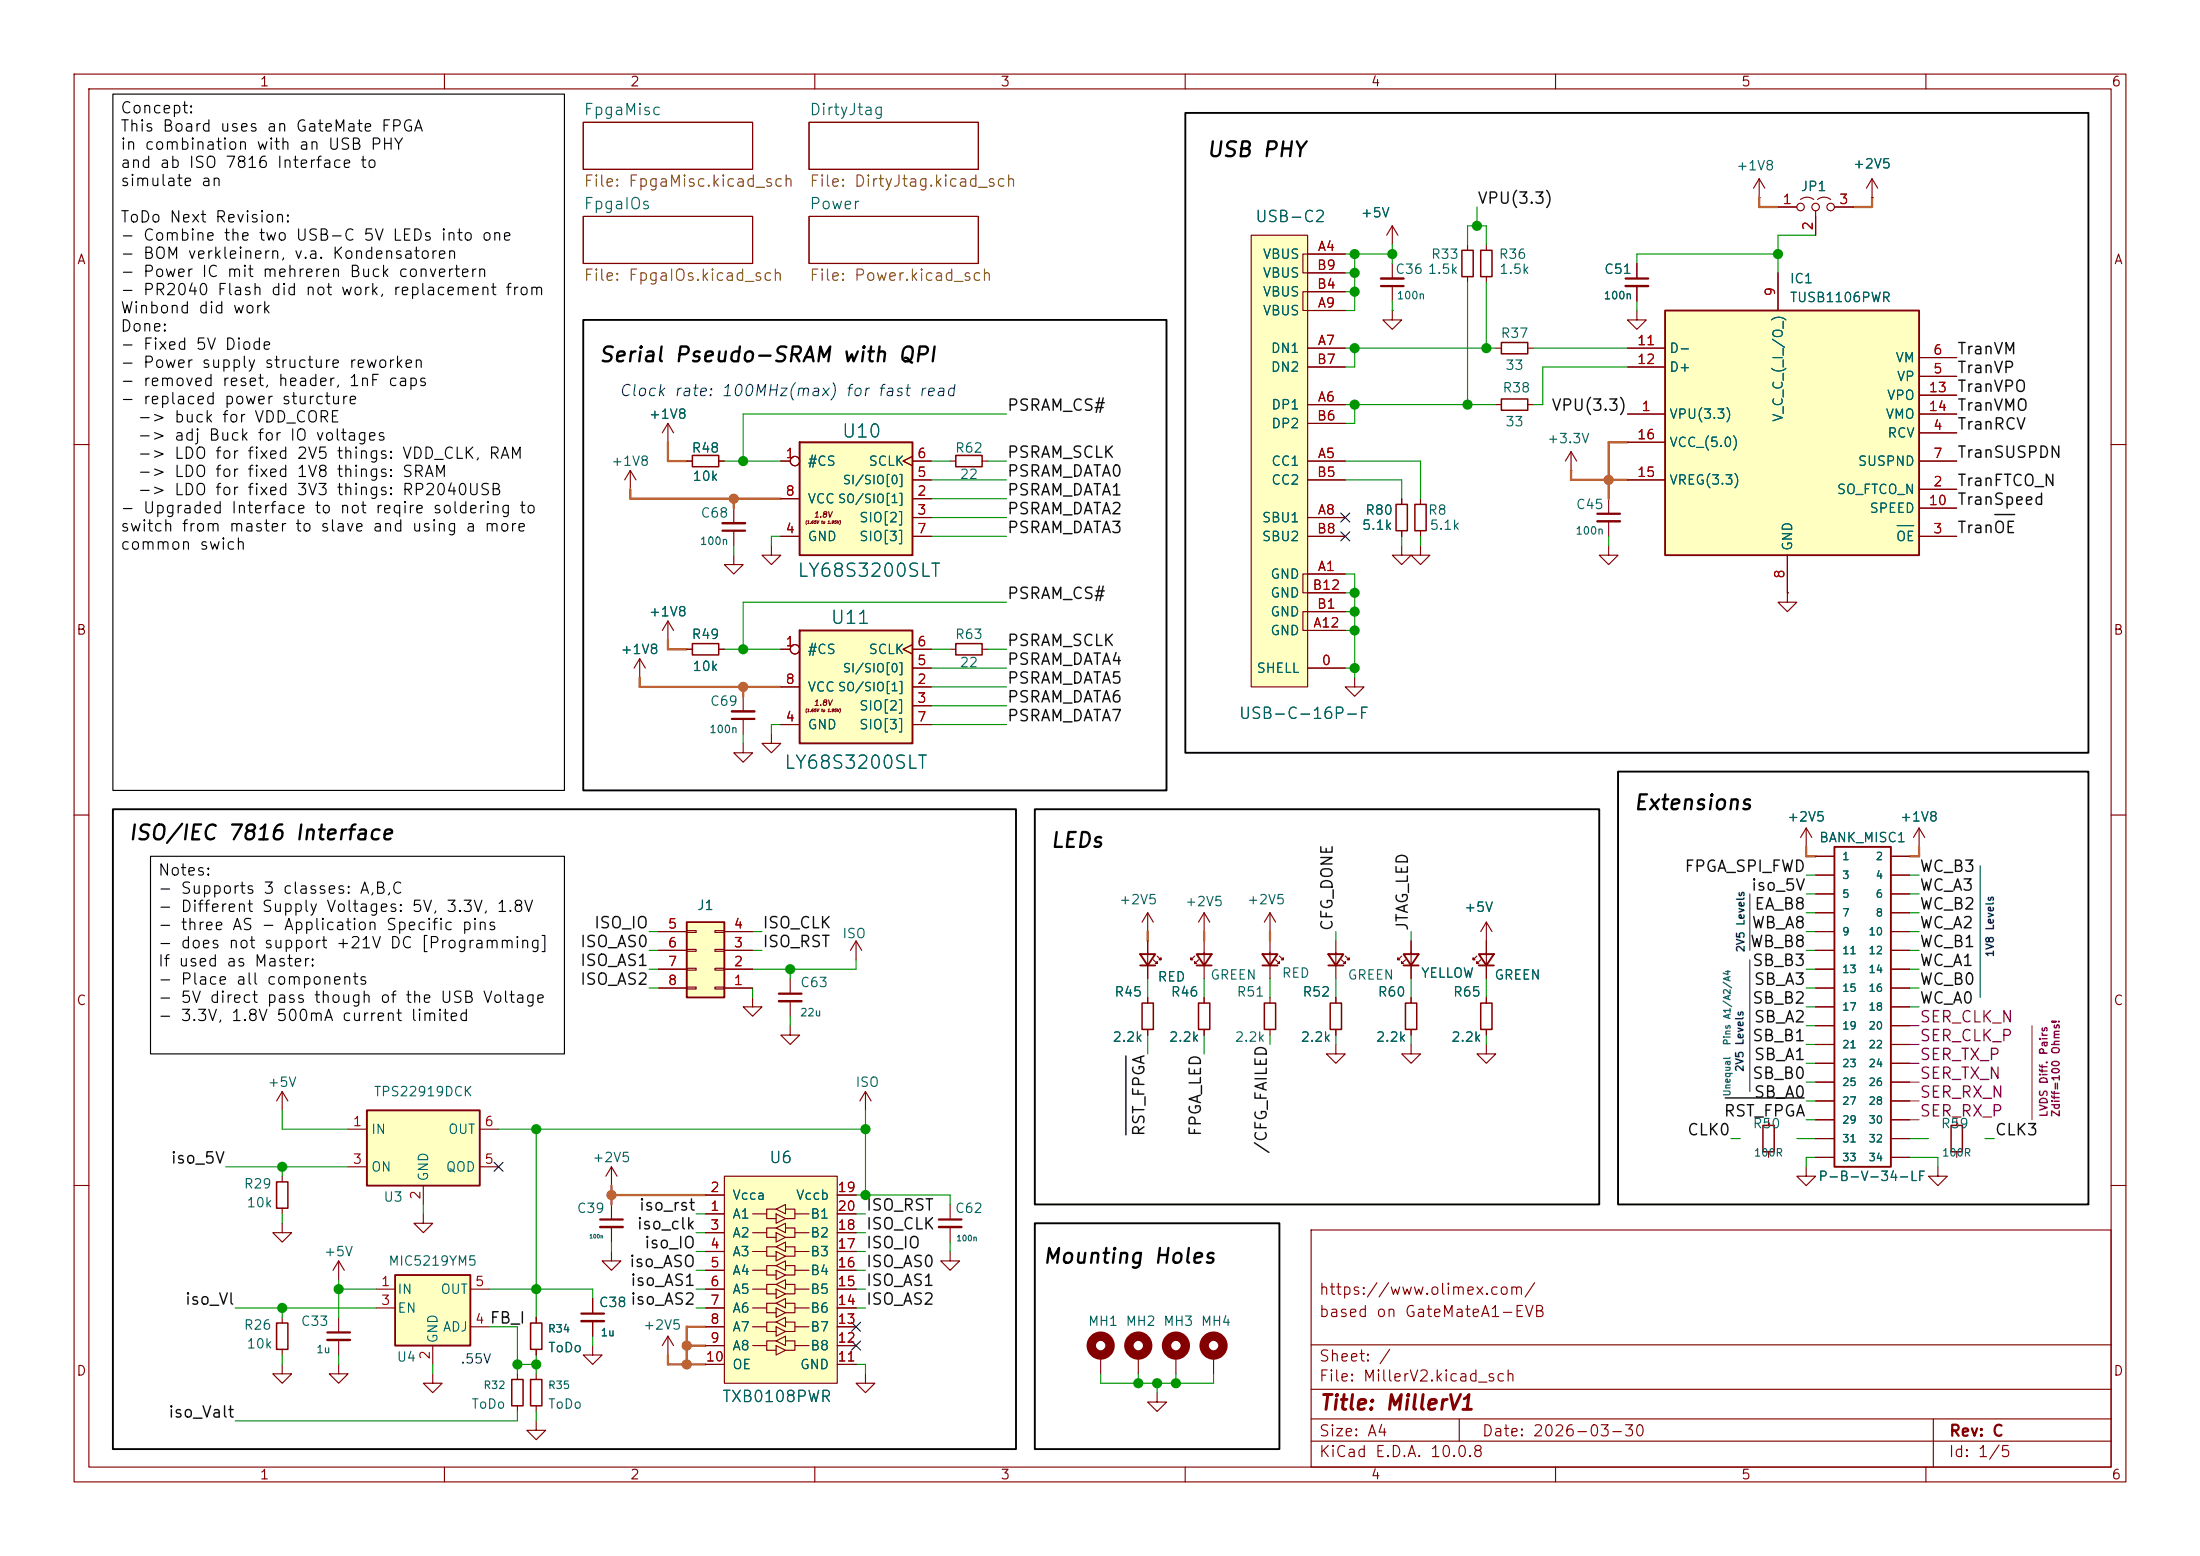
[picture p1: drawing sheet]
<svg xmlns="http://www.w3.org/2000/svg" width="297mm" height="210mm" viewBox="0 0 297 210" stroke-linecap="round" stroke-linejoin="round" font-family="sans-serif">
<g fill="none" stroke="#840000" stroke-width=".15">
<path d="M10 10h277v190h-277zM12 12h273v186h-273zM60 10v2M78.7 16.5h22.9v6.4h-22.9zM109.2 16.5h22.9v6.4h-22.9zM110 10v2M160 10v2M210 10v2M260 10v2M78.7 29.2h22.9v6.4h-22.9zM109.2 29.2h22.9v6.4h-22.9zM10 60h2"/>
<path d="M189.2 73.7v1.2h1.3l-1.3 1.3-1.2-1.3h1.2M285 60h2M10 110h2M285 110h2M10 160h2M177 166h108v32h-108zM285 160h2M60 198v2M110 198v2M160 198v2M177 194.5h108M177 191.5h108"/>
<path d="M177 187.5h108M177 181.5h108M197 191.5v3M210 198v2M260 198v2M261 191.5v6.5"/>
</g>
<path d="M49.5 149.9h15.3v10.1h-15.3z" fill="#ffffc2"/>
<path d="M49.5 149.9h15.3v10.1h-15.3z" fill="none" stroke="#840000" stroke-width=".25"/>
<g fill="none" stroke="#840000" stroke-width=".15">
<path d="M189.2 67.3v.8M189.2 71.6v.8M191.8 67.3v.8M191.8 71.6v.8M217.2 67.3v1.9M217.2 70.4v2M38.1 158.8v.7M47 152.4h2.5M47 157.5h2.5M64.8 152.4h2.5M64.8 157.5h2.5M38.1 165.1v1.3h1.3l-1.3 1.2-1.3-1.2h1.3"/>
<path d="M38.1 163.1v.7M45.7 170.2l.8 1.3M45.7 170.2l-.7 1.3M45.7 170.2v2.5M57.1 163.8v1.3h1.3l-1.3 1.3-1.2-1.3h1.2M57.1 160v2.6"/>
</g>
<path d="M188.5 68.1h1.5v3.5h-1.5zM191 68.1h1.5v3.5h-1.5zM37.3 159.5h1.6v3.6h-1.6z" fill="none" stroke="#840000" stroke-width=".2"/>
<path d="M215.6 69.3h3.1" fill="none" stroke="#840000" stroke-width=".3"/>
<path d="M215.6 70.4h3.1" fill="none" stroke="#840000" stroke-width=".33"/>
<path d="M53.3 172.1h10.2v9.5h-10.2z" fill="#ffffc2"/>
<path d="M53.3 172.1h10.2v9.5h-10.2z" fill="none" stroke="#840000" stroke-width=".25"/>
<g fill="none" stroke="#840000" stroke-width=".15">
<path d="M191.8 73.7v1.2h1.2l-1.2 1.3-1.3-1.3h1.3M217.2 73.7v1.2h-1.3l1.3 1.3 1.2-1.3h-1.2M128.3 87.6h.7M132.6 87.6h.7M106.7 138.4v1.3h-1.3l1.3 1.3 1.2-1.3h-1.2M106.7 132.1v1.9M106.7 135.1v2.1M162.6 134.6v.8M162.6 138.9v.8M38.1 147.3v2.6M38.1 147.3l.8 1.3M38.1 147.3l-.8 1.3"/>
<path d="M116.8 147.3l-.7 1.3M116.8 147.3l.8 1.3M116.8 147.3v2.6M38.1 177.8v.8M45.7 177.8v1.9M50.8 174h2.5M50.8 176.5h2.5M63.5 174h2.5M63.5 179.1h2.5M38.1 184.2v1.2h1.3l-1.3 1.3-1.3-1.3h1.3M38.1 182.1v.8M45.7 184.2v1.2h1.3l-1.3 1.3-1.3-1.3h1.3"/>
<path d="M45.7 180.8v2.1M58.4 185.4v1.3h-1.3l1.3 1.3 1.3-1.3h-1.3M58.4 181.6v2.6M69.8 185.4v.8M69.8 189.7v.8M72.4 185.4v.8M72.4 189.7v.8"/>
</g>
<path d="M105.2 134.1h3M44.2 179.8h3" fill="none" stroke="#840000" stroke-width=".3"/>
<path d="M105.2 135.1h3M44.2 180.8h3" fill="none" stroke="#840000" stroke-width=".33"/>
<path d="M129 86.9h3.6v1.5h-3.6zM161.8 135.4h1.5v3.5h-1.5zM37.3 178.6h1.6v3.5h-1.6zM69.1 186.2h1.5v3.5h-1.5zM71.6 186.2h1.6v3.5h-1.6z" fill="none" stroke="#840000" stroke-width=".2"/>
<path d="M92.7 124.5h5.1v10.1h-5.1z" fill="#ffffc2"/>
<path d="M247.6 114.3h7.7v43.2h-7.7zM92.7 124.5h5.1v10.1h-5.1z" fill="none" stroke="#840000" stroke-width=".25"/>
<g fill="none" stroke="#840000" stroke-width=".15">
<path d="M90.2 57.2v2.5M90.2 57.2l-.8 1.2M90.2 57.2l.7 1.2M85.1 63.5l-.8 1.3M85.1 63.5l.8 1.3M85.1 63.5v2.5M92.7 62.2h.8M97 62.2h.8M99.1 74.9v1.3h-1.3l1.3 1.3 1.2-1.3h-1.2M99.1 68.6v2M99.1 71.8v1.9M86.4 88.9l-.8 1.3"/>
<path d="M86.4 88.9l.7 1.3M86.4 88.9v2.5M90.2 83.8l-.8 1.3M90.2 83.8l.7 1.3M90.2 83.8v2.6M92.7 87.6h.8M97 87.6h.8M100.3 94v2M100.3 97.2v1.9M245.1 115.6h2.5M245.1 118.1h2.5M255.3 115.6h2.5"/>
<path d="M255.3 118.1h2.5M88.9 133.4h3.8M88.9 130.8h3.8M88.9 128.3h3.8M88.9 125.7h3.8M92.7 133.2h1.3v.3h-1.3zM92.7 130.7h1.3v.2h-1.3zM92.7 128.1h1.3v.3h-1.3zM92.7 125.6h1.3v.3h-1.3zM96.5 133.2h1.3v.3h-1.3zM96.5 130.7h1.3v.2h-1.3zM96.5 128.1h1.3v.3h-1.3z"/>
<path d="M96.5 125.6h1.3v.3h-1.3zM97.8 133.4h3.8M97.8 130.8h3.8M97.8 128.3h3.8M97.8 125.7h3.8M245.1 133.4h2.5M245.1 130.8h2.5M245.1 128.3h2.5M245.1 125.7h2.5M245.1 120.7h2.5M245.1 123.2h2.5M245.1 135.9h2.5"/>
<path d="M245.1 138.4h2.5M255.3 133.4h2.5M255.3 130.8h2.5M255.3 128.3h2.5M255.3 125.7h2.5M255.3 120.7h2.5M255.3 123.2h2.5M255.3 135.9h2.5M255.3 138.4h2.5M238.8 151.1v.8M238.8 155.4v.8M243.8 157.5v1.3h1.3l-1.3 1.2-1.2-1.2h1.2"/>
<path d="M245.1 141h2.5M245.1 143.5h2.5M245.1 146.1h2.5M245.1 148.6h2.5M245.1 151.1h2.5M245.1 153.7h2.5M245.1 156.2h2.5M255.3 141h2.5M255.3 143.5h2.5M255.3 146.1h2.5M255.3 148.6h2.5M255.3 151.1h2.5"/>
<path d="M255.3 153.7h2.5M255.3 156.2h2.5M261.6 157.5v1.3h1.3l-1.3 1.2-1.3-1.2h1.3M128.3 162.6v1.9M128.3 165.6v2M72.4 191.8v1.2h-1.3l1.3 1.3 1.3-1.3h-1.3"/>
</g>
<path d="M93.5 61.5h3.5v1.5h-3.5zM93.5 86.9h3.5v1.5h-3.5zM238 151.9h1.5v3.5h-1.5z" fill="none" stroke="#840000" stroke-width=".2"/>
<path d="M97.5 71.6h3.1M98.8 97h3.1M126.7 164.6h3.1" fill="none" stroke="#840000" stroke-width=".3"/>
<path d="M97.5 70.6h3.1M98.8 96h3.1M126.7 165.6h3.1" fill="none" stroke="#840000" stroke-width=".33"/>
<path d="M107.9 59.7h15.3v15.2h-15.3z" fill="#ffffc2"/>
<path d="M107.9 59.7h15.3v15.2h-15.3z" fill="none" stroke="#840000" stroke-width=".25"/>
<g fill="none" stroke="#840000" stroke-width=".15">
<path d="M105.4 62.2h1.3M105.4 67.3h2.5M105.4 72.4h2.5M123.2 61.6l-1.3 .6 1.3 .7M123.2 62.2h2.5M123.2 67.3h2.5M123.2 69.9h2.5M123.2 72.4h2.5M123.2 64.8h2.5"/>
<circle cx="107.3" cy="62.2" r=".63"/>
</g>
<path d="M107.9 85.1h15.3v15.2h-15.3z" fill="#ffffc2"/>
<path d="M107.9 85.1h15.3v15.2h-15.3z" fill="none" stroke="#840000" stroke-width=".25"/>
<g fill="none" stroke="#840000" stroke-width=".15">
<path d="M128.3 62.2h.7M132.6 62.2h.7M104.1 99.1v1.2h-1.2l1.2 1.3 1.3-1.3h-1.3M105.4 87.6h1.3M105.4 92.7h2.5M105.4 97.8h2.5M123.2 87l-1.3 .6 1.3 .7M123.2 87.6h2.5M123.2 92.7h2.5M123.2 95.3h2.5M123.2 97.8h2.5M123.2 90.2h2.5"/>
<path d="M100.3 100.3v1.3h-1.2l1.2 1.3 1.3-1.3h-1.3M154.9 123.2l-.7 1.3M154.9 123.2l.8 1.3M154.9 123.2v2.5M128.3 168.9v1.3h-1.3l1.3 1.3 1.2-1.3h-1.2M116.8 185.4v1.3h-1.2l1.2 1.3 1.3-1.3h-1.3M148.6 182.9v2.5M158.7 182.9v2.5M163.8 182.9v2.5"/>
<circle cx="107.3" cy="87.6" r=".63"/>
</g>
<path d="M129 61.5h3.6v1.5h-3.6z" fill="none" stroke="#840000" stroke-width=".2"/>
<g fill="none" stroke="#840000" stroke-width="1.3">
<circle cx="148.6" cy="181.6" r="1.27"/>
<circle cx="158.7" cy="181.6" r="1.27"/>
<circle cx="163.8" cy="181.6" r="1.27"/>
</g>
<path d="M97.8 158.8h15.2v27.9h-15.2z" fill="#ffffc2"/>
<g fill="none" stroke="#840000" stroke-width=".15">
<path d="M188 30.5l-.8 1.3M188 30.5l.7 1.3M188 30.5v2.5M188 35.6v2M188 38.7v1.9M198.1 33v.8M198.1 37.3v.8M200.7 33v.8M200.7 37.3v.8M188 41.9v1.3h-1.3l1.3 1.3 1.2-1.3h-1.2M188 41.9h.1M201.9 54.6h.8"/>
<path d="M201.9 47h.8M206.2 54.6h.8M206.2 47h.8M104.1 73.7v1.2h-1.2l1.2 1.3 1.3-1.3h-1.3M182.9 91.4v1.3h1.2l-1.2 1.3-1.3-1.3h1.3M101.6 134.6v1.3h1.3l-1.3 1.3-1.3-1.3h1.3M115.6 127l.7 1.3M115.6 127l-.8 1.3M115.6 127v2.5M154.9 127v5.1M154.9 134.6v.8M154.9 138.9v.8"/>
<path d="M155.7 129.5l.5 .5v-.2v.2h-.2M156.2 129l.5 .5v-.2v.2h-.2M199.4 129l-.5 .5v-.2v.2h.2M199.9 129.5l-.5 .5v-.2v.2h.2M200.7 127v5.1M200.7 134.6v.8M200.7 138.9v.8M97.8 158.8h15.2v27.9h-15.2zM82.5 162.6v1.9M82.5 165.6v2M95.2 163.8h2.6M95.2 166.4h2.6"/>
<path d="M95.2 168.9h2.6M95.2 171.5h2.6M95.2 174h2.6M95.2 176.5h2.6M95.2 179.1h2.6M95.2 161.3h2.6M101.6 163.8h1.9M101.6 166.4h1.9M101.6 168.9h1.9M101.6 171.5h1.9M101.6 174h1.9M101.6 176.5h1.9"/>
<path d="M101.6 179.1h1.9M104.8 163.2l1.2-.6v1.2zM104.8 163.8l1.2 .7-1.2 .6zM104.8 163.2h-1.3v1.3h1.3M104.8 165.7l1.2-.6v1.3zM104.8 166.4l1.2 .6-1.2 .6zM104.8 165.7h-1.3v1.3h1.3M104.8 168.3l1.2-.7v1.3zM104.8 168.9l1.2 .6-1.2 .7zM104.8 168.3h-1.3v1.2h1.3M104.8 170.8l1.2-.6v1.3zM104.8 171.5l1.2 .6-1.2 .6z"/>
<path d="M104.8 170.8h-1.3v1.3h1.3M104.8 173.4l1.2-.7v1.3zM104.8 174l1.2 .6-1.2 .7zM104.8 173.4h-1.3v1.2h1.3M104.8 175.9l1.2-.6v1.2zM104.8 176.5l1.2 .7-1.2 .6zM104.8 175.9h-1.3v1.3h1.3M104.8 178.4l1.2-.6v1.3zM104.8 179.1l1.2 .6-1.2 .6zM104.8 178.4h-1.3v1.3h1.3M106 163.2h1.3v1.3h-1.3M106 165.7h1.3v1.3h-1.3"/>
<path d="M106 168.3h1.3v1.2h-1.3M106 170.8h1.3v1.3h-1.3M106 173.4h1.3v1.2h-1.3M106 175.9h1.3v1.3h-1.3M106 178.4h1.3v1.3h-1.3M107.3 163.8h1.9M107.3 166.4h1.9M107.3 168.9h1.9M107.3 171.5h1.9M107.3 174h1.9M107.3 176.5h1.9M107.3 179.1h1.9"/>
<path d="M113 163.8h2.6M113 166.4h2.6M113 168.9h2.6M113 171.5h2.6M113 174h2.6M113 176.5h2.6M113 179.1h2.6M113 161.3h2.6M90.2 180.3l.7 1.3M90.2 180.3l-.8 1.3M90.2 180.3v2.6M95.2 181.6h2.6"/>
<path d="M95.2 184.2h2.6M101.6 181.6h1.9M104.8 181l1.2-.7v1.3zM104.8 181.6l1.2 .6-1.2 .7zM104.8 181h-1.3v1.2h1.3M106 181h1.3v1.2h-1.3M107.3 181.6h1.9M113 181.6h2.6M113 184.2h2.6M153.7 182.9v2.5M156.2 188v1.2h1.3l-1.3 1.3-1.3-1.3h1.3"/>
</g>
<circle cx="153.7" cy="181.6" r="1.27" fill="none" stroke="#840000" stroke-width="1.3"/>
<path d="M197.4 33.8h1.5v3.5h-1.5zM199.9 33.8h1.5v3.5h-1.5zM202.7 53.8h3.5v1.6h-3.5zM202.7 46.2h3.5v1.6h-3.5zM154.2 135.4h1.5v3.5h-1.5zM199.9 135.4h1.5v3.5h-1.5z" fill="none" stroke="#840000" stroke-width=".2"/>
<path d="M153.9 128.8h2.1l-1.1 1.5zM153.9 130.3h2.1M199.6 128.8h2.1l-1 1.5zM199.6 130.3h2.1" fill="none" stroke="#840000" stroke-width=".25"/>
<path d="M186.4 38.6h3.1M81 164.6h3.1" fill="none" stroke="#840000" stroke-width=".3"/>
<path d="M186.4 37.6h3.1M81 165.6h3.1" fill="none" stroke="#840000" stroke-width=".33"/>
<path d="M168.9 31.8h7.6v60.9h-7.6z" fill="#ffffc2"/>
<g fill="none" stroke="#840000" stroke-width=".15">
<path d="M168.9 31.8h7.6v60.9h-7.6zM181.6 34.3h-5.7v2.5h5.7M181.6 39.4h-5.7v2.5h5.7M176.5 54.6h5.1M176.5 47h5.1M176.5 57.2h5.1M176.5 49.5h5.1M176.5 62.2h5.1M176.5 69.9h5.1M176.5 64.8h5.1M176.5 72.4h5.1M181.6 77.5h-5.7v2.5h5.7"/>
<path d="M176.5 90.2h5.1M181.6 82.6h-5.7v2.5h5.7M264.2 151.1v.8M264.2 155.4v.8"/>
</g>
<path d="M263.4 151.9h1.5v3.5h-1.5z" fill="none" stroke="#840000" stroke-width=".2"/>
<path d="M224.8 41.9h34.3v33h-34.3z" fill="#ffffc2"/>
<path d="M224.8 41.9h34.3v33h-34.3zM161.5 128.8h2.1l-1 1.5zM161.5 130.3h2.1M170.4 128.8h2.1l-1.1 1.5zM170.4 130.3h2.1M179.3 128.8h2.1l-1.1 1.5zM179.3 130.3h2.1M189.5 128.8h2l-1 1.5zM189.5 130.3h2" fill="none" stroke="#840000" stroke-width=".25"/>
<g fill="none" stroke="#840000" stroke-width=".15">
<path d="M176.5 34.3h5.1M176.5 39.4h5.1M176.5 36.8h5.1M221 35.6v1.9M221 38.6v2M237.5 26.7h.1M237.5 24.1l-.8 1.3M237.5 24.1l.8 1.3M237.5 24.1v2.6M240 36.8v5.1M240 27.9h2.6M243.1 26.9a1.44 1.44 0 0 1 1.8 0"/>
<path d="M245.1 28.4v3.4M245.4 26.9a1.44 1.44 0 0 1 1.7 0M247.6 27.9h2.6M252.7 26.7h.1M252.7 24.1l-.7 1.3M252.7 24.1l.8 1.3M252.7 24.1v2.6M176.5 47h5.1M176.5 49.5h5.1M176.5 54.6h5.1M176.5 41.9h5.1M176.5 57.2h5.1"/>
<path d="M219.7 55.9h5.1M219.7 47h5.1M219.7 49.5h5.1M219.7 59.7h5.1M221 41.9v1.3h-1.3l1.3 1.3 1.2-1.3h-1.2M259.1 55.9h5.1M259.1 58.4h5.1M259.1 50.8h5.1M259.1 48.3h5.1M259.1 53.3h5.1M92.7 62.2h.8M97 62.2h.8"/>
<path d="M105.4 72.4h2.5M105.4 62.2h1.3M105.4 67.3h2.5M123.2 61.6l-1.3 .6 1.3 .7M123.2 72.4h2.5M123.2 62.2h2.5M123.2 64.8h2.5M123.2 67.3h2.5M123.2 69.9h2.5M176.5 72.4h5.1M176.5 62.2h5.1M176.5 64.8h5.1"/>
<path d="M176.5 69.9h5.1M176.5 77.5h5.1M189.2 67.3v.8M189.2 71.6v.8M212.1 63.5h.1M212.1 61l-.8 1.2M212.1 61l.8 1.2M212.1 61v2.5M219.7 64.8h5.1M241.3 74.9v5.1M259.1 66h5.1M259.1 72.4h5.1"/>
<path d="M259.1 62.2h5.1M259.1 68.6h5.1M92.7 87.6h.8M97 87.6h.8M105.4 87.6h1.3M105.4 92.7h2.5M105.4 97.8h2.5M123.2 87l-1.3 .6 1.3 .7M123.2 87.6h2.5M123.2 92.7h2.5M123.2 95.3h2.5M123.2 97.8h2.5"/>
<path d="M123.2 90.2h2.5M176.5 90.2h5.1M176.5 85.1h5.1M176.5 82.6h5.1M176.5 80h5.1M241.3 80v1.3h1.3l-1.3 1.3-1.3-1.3h1.3M241.3 80h.1M243.8 111.8l-.7 1.2M243.8 111.8l.8 1.2M243.8 111.8v2.5M245.1 115.6h2.5M245.1 118.1h2.5"/>
<path d="M255.3 115.6h2.5M255.3 118.1h2.5M259.1 111.8l-.8 1.2M259.1 111.8l.7 1.2M259.1 111.8v2.5M88.9 133.4h3.8M88.9 130.8h3.8M88.9 128.3h3.8M88.9 125.7h3.8M97.8 133.4h3.8M97.8 130.8h3.8M97.8 128.3h3.8"/>
<path d="M97.8 125.7h3.8M154.9 127v1.8M154.9 130.3v1.8M154.9 134.6v.8M154.9 138.9v.8M161.3 129l-.5 .5v-.2v.2h.2M161.8 129.5l-.5 .5v-.2v.2h.2M162.6 123.2l-.8 1.3M162.6 123.2l.7 1.3M162.6 123.2v2.5M162.6 127v5.1M162.6 134.6v.8"/>
<path d="M162.6 138.9v.8M171.4 123.2l-.7 1.3M171.4 123.2l.8 1.3M171.4 123.2v2.5M171.4 127v5.1M171.4 134.6v.8M171.4 138.9v.8M172.2 129.5l.5 .5v-.2v.2h-.2M172.7 129l.5 .5v-.2v.2h-.2M180.3 127v5.1M180.3 134.6v.8M180.3 138.9v.8"/>
<path d="M181.1 129.5l.5 .5v-.2v.2h-.2M181.6 129l.5 .5v-.2v.2h-.2M189.2 129l-.5 .5v-.2v.2h.3M189.7 129.5l-.5 .5v-.2v.2h.3M190.5 127v5.1M190.5 134.6v.8M190.5 138.9v.8M200.7 124.5l-.8 1.2M200.7 124.5l.7 1.2M200.7 124.5v4.3M200.7 130.3v1.8M200.7 134.6v.8"/>
<path d="M200.7 138.9v.8M245.1 133.4h2.5M245.1 130.8h2.5M245.1 128.3h2.5M245.1 125.7h2.5M245.1 120.7h2.5M245.1 123.2h2.5M245.1 135.9h2.5M245.1 138.4h2.5M255.3 133.4h2.5M255.3 130.8h2.5M255.3 128.3h2.5"/>
<path d="M255.3 125.7h2.5M255.3 120.7h2.5M255.3 123.2h2.5M255.3 135.9h2.5M255.3 138.4h2.5M82.5 157.5l.8 1.3M82.5 157.5l-.7 1.3M82.5 157.5v2.5M180.3 141v1.2h1.3l-1.3 1.3-1.2-1.3h1.2M190.5 141v1.2h1.3l-1.3 1.3-1.3-1.3h1.3M200.7 141v1.2h1.2l-1.2 1.3-1.3-1.3h1.3M245.1 141h2.5"/>
<path d="M245.1 143.5h2.5M245.1 146.1h2.5M245.1 148.6h2.5M245.1 151.1h2.5M245.1 153.7h2.5M245.1 156.2h2.5M255.3 141h2.5M255.3 143.5h2.5M255.3 146.1h2.5M255.3 148.6h2.5M255.3 151.1h2.5M255.3 153.7h2.5"/>
<path d="M255.3 156.2h2.5M72.4 177.8v.8M80 175.3v1.9M80 178.3v2M82.5 168.9v1.3h-1.2l1.2 1.3 1.3-1.3h-1.3M95.2 163.8h2.6M95.2 161.3h2.6M95.2 166.4h2.6M95.2 168.9h2.6M95.2 171.5h2.6M95.2 174h2.6M95.2 176.5h2.6"/>
<path d="M95.2 179.1h2.6M113 163.8h2.6M113 161.3h2.6M113 166.4h2.6M113 168.9h2.6M113 171.5h2.6M113 174h2.6M113 176.5h2.6M113 179.1h2.6M72.4 182.1v.8M80 181.6v1.3h-1.3l1.3 1.3 1.3-1.3h-1.3M95.2 181.6h2.6"/>
<path d="M95.2 184.2h2.6M113 181.6h2.6M113 184.2h2.6"/>
<circle cx="243.1" cy="27.9" r=".51"/>
<circle cx="245.1" cy="27.9" r=".51"/>
<circle cx="247.1" cy="27.9" r=".51"/>
<circle cx="107.3" cy="62.2" r=".63"/>
<circle cx="107.3" cy="87.6" r=".63"/>
</g>
<path d="M256.1 70.9h2.2" fill="none" stroke="#006464" stroke-width=".15"/>
<path d="M219.5 37.6h3M78.5 177.3h3" fill="none" stroke="#840000" stroke-width=".3"/>
<path d="M219.5 38.6h3M78.5 178.3h3" fill="none" stroke="#840000" stroke-width=".33"/>
<path d="M170.7 135.4h1.5v3.5h-1.5zM179.6 135.4h1.5v3.5h-1.5zM189.7 135.4h1.6v3.5h-1.6zM71.6 178.6h1.6v3.5h-1.6z" fill="none" stroke="#840000" stroke-width=".2"/>
<path d="M269.3 69.4h2.7M152 142.5v10.7M232.9 148.2h10.7" fill="none" stroke="#0f0f0f" stroke-width=".19"/>
<path d="M257.8 138.4h1.3M274.3 138.4v12.7M257.8 151.1h1.3M257.8 146.1h1.3M257.8 148.6h1.3M257.8 143.5h1.3M257.8 141h1.3" fill="none" stroke="#840084" stroke-width=".15"/>
<path d="M267.3 116.8v17.8M236.2 120.7v7.6M236.2 129.5v17.8" fill="none" stroke="#0000c2" stroke-width=".15"/>
<g fill="none" stroke="#c60" stroke-width=".3">
<path d="M237.5 26.7v1.2h2.5M252.7 26.7v1.2h-2.5M90.2 59.7v2.5h2.5M219.7 59.7h-2.5v7.6M85.1 66v1.3h20.3M99.1 67.3v1.3M212.1 63.5v1.3h7.6M86.4 91.4v1.3h19M90.2 86.4v1.2h2.5M100.3 92.7v1.3M243.8 114.3v1.3h1.3M259.1 114.3v1.3h-1.3"/>
<path d="M154.9 125.7v1.3M162.6 125.7v1.3M171.4 125.7v1.3M82.5 161.3h12.7M82.5 160v2.6M95.2 179.1h-2.5v5.1M90.2 182.9v1.3h5M92.7 181.6h2.5"/>
</g>
<g fill="none" stroke="#009600" stroke-width=".15">
<path d="M181.6 39.4h1.3M181.6 36.8h1.3M181.6 34.3h6.4M182.9 34.3v7.6h-1.3M188 33v2.6M198.1 33v-2.5h2.6v2.5M198.1 38.1v16.5M199.4 27.9v2.6M200.7 38.1v8.9M240 34.3h-19v1.3M245.1 31.8h-5.1v5M135.9 55.9h-35.6v6.3"/>
<path d="M181.6 54.6h20.3M181.6 47h20.3M182.9 54.6v2.6h-1.3M182.9 47v2.5h-1.3M188 40.6v1.3M207 47h12.7M219.7 49.5h-11.4v5.1h-1.3M221 40.6v1.3M97.8 62.2h7.6M99.1 73.7v1.2M105.4 72.4h-1.3v1.3M125.7 62.2h2.6"/>
<path d="M125.7 67.3h10.2M125.7 69.9h10.2M125.7 72.4h10.2M125.7 64.8h10.2M133.3 62.2h2.6M181.6 62.2h10.2v5.1M181.6 77.5h1.3v13.9M181.6 64.8h7.6v2.5M189.2 72.4v1.3M191.8 72.4v1.3M217.2 72.4v1.3M97.8 87.6h7.6"/>
<path d="M100.3 99.1v1.2M105.4 97.8h-1.3v1.3M125.7 90.2h10.2M125.7 87.6h2.6M125.7 92.7h10.2M125.7 95.3h10.2M125.7 97.8h10.2M133.3 87.6h2.6M135.9 81.3h-35.6v6.3M181.6 90.2h1.3M181.6 80h1.3M181.6 85.1h1.3"/>
<path d="M181.6 82.6h1.3M243.8 118.1h1.3M257.8 118.1h1.3M87.6 125.7h1.3M87.6 128.3h1.3M87.6 130.8h1.3M87.6 133.4h1.3M101.6 125.7h1.3M101.6 128.3h1.3M101.6 133.4v1.2M106.7 130.8v1.3M106.7 137.2v1.2"/>
<path d="M115.6 129.5v1.3h-14M154.9 132.1v2.5M154.9 139.7v2.5M162.6 132.1v2.5M162.6 139.7v2.5M171.4 132.1v2.5M171.4 139.7v1.3M180.3 125.7v1.3M180.3 132.1v2.5M180.3 139.7v1.3M190.5 125.7v1.3M190.5 132.1v2.5"/>
<path d="M190.5 139.7v1.3M200.7 132.1v2.5M200.7 139.7v1.3M243.8 125.7h1.3M243.8 128.3h1.3M243.8 120.7h1.3M243.8 130.8h1.3M243.8 133.4h1.3M243.8 135.9h1.3M243.8 123.2h1.3M243.8 138.4h1.3M257.8 125.7h1.3"/>
<path d="M257.8 128.3h1.3M257.8 120.7h1.3M257.8 130.8h1.3M257.8 133.4h1.3M257.8 135.9h1.3M257.8 123.2h1.3M30.5 157.5h16.5M38.1 149.9v2.5h8.9M38.1 157.5v1.3M67.3 152.4h49.5M72.4 152.4v25.4M116.8 149.9v11.4"/>
<path d="M233.7 153.7h1.2M242.6 153.7h2.5M243.8 143.5h1.3M243.8 151.1h1.3M243.8 141h1.3M243.8 146.1h1.3M243.8 148.6h1.3M245.1 156.2h-1.3v1.3M257.8 153.7h2.5M257.8 156.2h3.8v1.3M268 153.7h1.2M31.7 176.5h19.1"/>
<path d="M38.1 163.8v1.3M38.1 176.5v1.3M45.7 172.7v5.1M45.7 174h5.1M57.1 162.6v1.2M66 174h14v1.3M66 179.1h3.8v6.3M82.5 167.6v1.3M94 166.4h1.2M94 176.5h1.2M94 174h1.2M94 163.8h1.2"/>
<path d="M94 171.5h1.2M94 168.9h1.2M115.6 166.4h1.2M115.6 176.5h1.2M115.6 161.3h12.7v1.3M115.6 174h1.2M115.6 163.8h1.2M115.6 171.5h1.2M115.6 168.9h1.2M128.3 167.6v1.3M38.1 182.9v1.3M45.7 182.9v1.3"/>
<path d="M58.4 184.2v1.2M69.8 190.5v1.3h-38.1M69.8 184.2h2.6M72.4 182.9v2.5M72.4 190.5v1.3M80 180.3v1.3M115.6 184.2h1.2v1.2M148.6 185.4v1.3h15.2v-1.3M153.7 185.4v1.3M156.2 186.7v1.3M158.7 185.4v1.3"/>
</g>
<path d="M181 71.8l1.2 1.2M181 69.2l1.2 1.3M182.2 71.8l-1.2 1.2M182.2 69.2l-1.2 1.3M66.7 156.9l1.2 1.2M67.9 156.9l-1.2 1.2M115 178.5l1.2 1.2M116.2 178.5l-1.2 1.2M115 181l1.2 1.2M116.2 181l-1.2 1.2" fill="none" stroke="#000084" stroke-width=".15"/>
<path d="M15.2 12.7h61v94h-61zM20.3 115.6h55.9v26.6h-55.9z" fill="none" stroke="#000" stroke-width=".15"/>
<path d="M160 15.2h121.9v86.4h-121.9zM78.7 43.2h78.8v63.5h-78.8zM15.2 109.2h122v86.4h-122zM139.7 109.2h76.2v53.4h-76.2zM218.4 104.1h63.5v58.5h-63.5zM139.7 165.1h33v30.5h-33z" fill="none" stroke="#000" stroke-width=".25"/>
<g fill="#009600">
<circle cx="106.7" cy="130.8" r=".69"/>
<circle cx="116.8" cy="152.4" r=".69"/>
<circle cx="116.8" cy="161.3" r=".69"/>
<circle cx="72.4" cy="174" r=".69"/>
</g>
<g fill="#c60">
<circle cx="82.5" cy="161.3" r=".69"/>
<circle cx="92.7" cy="181.6" r=".69"/>
</g>
<g fill="#009600">
<circle cx="72.4" cy="152.4" r=".69"/>
<circle cx="72.4" cy="184.1" r=".69"/>
<circle cx="69.8" cy="184.1" r=".69"/>
<circle cx="45.7" cy="174" r=".69"/>
<circle cx="38.1" cy="157.5" r=".69"/>
<circle cx="38.1" cy="176.5" r=".69"/>
</g>
<g fill="#c60">
<circle cx="100.3" cy="92.7" r=".69"/>
<circle cx="99.1" cy="67.3" r=".69"/>
</g>
<g fill="#009600">
<circle cx="100.3" cy="62.2" r=".69"/>
<circle cx="100.3" cy="87.6" r=".69"/>
</g>
<circle cx="92.7" cy="184.1" r=".69" fill="#c60"/>
<g fill="#009600">
<circle cx="158.7" cy="186.7" r=".69"/>
<circle cx="153.7" cy="186.7" r=".69"/>
<circle cx="156.2" cy="186.7" r=".69"/>
<circle cx="182.9" cy="80" r=".69"/>
</g>
<circle cx="217.2" cy="64.8" r=".69" fill="#c60"/>
<g fill="#009600">
<circle cx="182.9" cy="82.5" r=".69"/>
<circle cx="182.9" cy="85.1" r=".69"/>
<circle cx="182.9" cy="90.2" r=".69"/>
<circle cx="182.9" cy="54.6" r=".69"/>
<circle cx="198.1" cy="54.6" r=".69"/>
<circle cx="182.9" cy="47" r=".69"/>
<circle cx="188" cy="34.3" r=".69"/>
<circle cx="182.9" cy="39.4" r=".69"/>
<circle cx="182.9" cy="34.3" r=".69"/>
<circle cx="200.7" cy="47" r=".69"/>
<circle cx="199.4" cy="30.5" r=".69"/>
<circle cx="182.9" cy="36.8" r=".69"/>
<circle cx="240" cy="34.3" r=".69"/>
</g>
<g font-size="2">
<text x="162.7" y="21.7">USB PHY</text>
<text x="80.7" y="49.4">Serial Pseudo-SRAM with QPI</text>
<text x="17.2" y="113.9">ISO/IEC 7816 Interface</text>
<text x="220.4" y="109.8">Extensions</text>
<text x="141.7" y="114.9">LEDs</text>
<text x="140.6" y="171">Mounting Holes</text>
</g>
<text font-size="2" fill="#840000" x="178" y="190.8">Title: MillerV1</text>
<g font-size="1.8" fill="#006464">
<text x="113.5" y="59.5">U10</text>
<text x="107.5" y="78.3">LY68S3200SLT</text>
<text x="112" y="84.7">U11</text>
<text x="105.7" y="104.2">LY68S3200SLT</text>
</g>
<g font-size="1.5">
<text x="16.1" y="15.7">Concept:</text>
<text x="16.1" y="18.2">This Board uses an GateMate FPGA</text>
<text x="16.1" y="20.6">in combination with an USB PHY</text>
<text x="16.1" y="23.1">and ab ISO 7816 Interface to</text>
<text x="16.1" y="25.5">simulate an</text>
<text x="16.1" y="30.4">ToDo Next Revision:</text>
<text x="16.1" y="32.9">- Combine the two USB-C 5V LEDs into one</text>
<text x="16.1" y="35.3">- BOM verkleinern, v.a. Kondensatoren</text>
<text x="16.1" y="37.8">- Power IC mit mehreren Buck convertern</text>
<text x="16.1" y="40.2">- PR2040 Flash did not work, replacement from</text>
<text x="16.1" y="42.7">Winbond did work</text>
<text x="16.1" y="45.1">Done:</text>
<text x="16.1" y="47.6">- Fixed 5V Diode</text>
<text x="16.1" y="50.1">- Power supply structure reworken</text>
<text x="16.1" y="52.5">- removed reset, header, 1nF caps</text>
<text x="16.1" y="55">- replaced power sturcture</text>
<text x="18.5" y="57.4">-&gt; buck for VDD_CORE</text>
<text x="18.5" y="59.9">-&gt; adj Buck for IO voltages</text>
<text x="18.5" y="62.3">-&gt; LDO for fixed 2V5 things: VDD_CLK, RAM</text>
<text x="18.5" y="64.8">-&gt; LDO for fixed 1V8 things: SRAM</text>
<text x="16.1" y="69.7">- Upgraded Interface to not reqire soldering to</text>
<text x="18.5" y="67.2">-&gt; LDO for fixed 3V3 things: RP2040USB</text>
<text x="16.1" y="72.1">switch from master to slave and using a more</text>
<text x="16.1" y="74.6">common swich</text>
<text x="21.2" y="118.6">Notes:</text>
<text x="21.2" y="121">- Supports 3 classes: A,B,C</text>
<text x="21.2" y="123.5">- Different Supply Voltages: 5V, 3.3V, 1.8V</text>
<text x="21.2" y="125.9">- three AS - Application Specific pins</text>
<text x="21.2" y="128.4">- does not support +21V DC [Programming]</text>
<text x="21.2" y="130.8">If used as Master:</text>
<text x="21.2" y="133.3">- Place all components</text>
<text x="21.2" y="135.7">- 5V direct pass though of the USB Voltage</text>
<text x="21.2" y="138.2">- 3.3V, 1.8V 500mA current limited</text>
</g>
<g font-size="1.5" fill="#006464">
<text x="78.7" y="15.9">FpgaMisc</text>
<text x="109.2" y="15.9">DirtyJtag</text>
<text x="78.7" y="28.6">FpgaIOs</text>
<text x="109.2" y="28.6">Power</text>
<text x="169.3" y="30.4">USB-C2</text>
<text x="167.1" y="97.4">USB-C-16P-F</text>
<text x="103.7" y="157.4">U6</text>
<text x="97.4" y="189.6">TXB0108PWR</text>
</g>
<g font-size="1.5" fill="#725600">
<text x="78.7" y="25.6">File: FpgaMisc.kicad_sch</text>
<text x="109.2" y="25.6">File: DirtyJtag.kicad_sch</text>
<text x="78.7" y="38.3">File: FpgaIOs.kicad_sch</text>
<text x="109.2" y="38.3">File: Power.kicad_sch</text>
</g>
<g font-size="1.5" fill="#0f0f0f">
<text x="199.4" y="27.9">VPU(3.3)</text>
<text x="264.1" y="50.8">TranVP</text>
<text x="264.1" y="53.3">TranVPO</text>
<text x="264.1" y="48.2">TranVM</text>
<text x="135.9" y="55.8">PSRAM_CS#</text>
<text x="209.3" y="55.8">VPU(3.3)</text>
<text x="264.1" y="55.8">TranVMO</text>
<text x="264.1" y="58.4">TranRCV</text>
<text x="135.9" y="62.2">PSRAM_SCLK</text>
<text x="135.9" y="64.7">PSRAM_DATA0</text>
<text x="264.1" y="62.2">TranSUSPDN</text>
<text x="264.1" y="66">TranFTCO_N</text>
<text x="135.9" y="67.3">PSRAM_DATA1</text>
<text x="135.9" y="69.8">PSRAM_DATA2</text>
<text x="264.1" y="68.5">TranSpeed</text>
<text x="135.9" y="72.3">PSRAM_DATA3</text>
<text x="264.1" y="72.3">TranOE</text>
<text x="135.9" y="81.2">PSRAM_CS#</text>
<text x="135.9" y="87.6">PSRAM_SCLK</text>
<text x="135.9" y="95.2">PSRAM_DATA6</text>
<text x="135.9" y="90.1">PSRAM_DATA4</text>
<text x="135.9" y="92.7">PSRAM_DATA5</text>
<text x="135.9" y="97.7">PSRAM_DATA7</text>
<text x="227.3" y="118.1">FPGA_SPI_FWD</text>
<text x="259.1" y="118.1">WC_B3</text>
<text x="80.1" y="125.7">ISO_IO</text>
<text x="102.8" y="125.7">ISO_CLK</text>
<text x="180.3" y="125.8" transform="rotate(-90 180.3 125.8)">CFG_DONE</text>
<text x="190.5" y="125.8" transform="rotate(-90 190.5 125.8)">JTAG_LED</text>
<text x="236.3" y="120.6">iso_5V</text>
<text x="236.4" y="125.7">WB_A8</text>
<text x="236.7" y="123.1">EA_B8</text>
<text x="259.1" y="125.7">WC_A2</text>
<text x="259.1" y="123.1">WC_B2</text>
<text x="259.1" y="120.6">WC_A3</text>
<text x="78.2" y="130.8">ISO_AS1</text>
<text x="78.2" y="128.2">ISO_AS0</text>
<text x="102.8" y="128.2">ISO_RST</text>
<text x="236.2" y="128.2">WB_B8</text>
<text x="236.5" y="130.8">SB_B3</text>
<text x="259.1" y="128.2">WC_B1</text>
<text x="259.1" y="130.8">WC_A1</text>
<text x="78.2" y="133.3">ISO_AS2</text>
<text x="236.5" y="135.8">SB_B2</text>
<text x="236.7" y="133.3">SB_A3</text>
<text x="259.1" y="135.8">WC_A0</text>
<text x="259.1" y="133.3">WC_B0</text>
<text x="236.5" y="140.9">SB_B1</text>
<text x="236.7" y="138.4">SB_A2</text>
<text x="236.7" y="143.5">SB_A1</text>
<text x="236.5" y="146">SB_B0</text>
<text x="236.7" y="148.5">SB_A0</text>
<text x="154.9" y="153.5" transform="rotate(-90 154.9 153.5)">RST_FPGA</text>
<text x="162.5" y="153.5" transform="rotate(-90 162.5 153.5)">FPGA_LED</text>
<text x="171.4" y="155.8" transform="rotate(-90 171.4 155.8)">/CFG_FAILED</text>
<text x="227.7" y="153.6">CLK0</text>
<text x="232.6" y="151.1">RST_FPGA</text>
<text x="269.2" y="153.6">CLK3</text>
<text x="22.9" y="157.4">iso_5V</text>
<text x="85.9" y="166.3">iso_clk</text>
<text x="86.2" y="163.8">iso_rst</text>
<text x="116.8" y="166.3">ISO_CLK</text>
<text x="116.8" y="163.8">ISO_RST</text>
<text x="84.8" y="171.4">iso_ASO</text>
<text x="85" y="173.9">iso_AS1</text>
<text x="86.9" y="168.9">iso_IO</text>
<text x="116.8" y="168.9">ISO_IO</text>
<text x="116.8" y="173.9">ISO_AS1</text>
<text x="116.8" y="171.4">ISO_AS0</text>
<text x="24.9" y="176.5">iso_Vl</text>
<text x="66" y="179">FB_I</text>
<text x="85" y="176.5">iso_AS2</text>
<text x="116.8" y="176.5">ISO_AS2</text>
<text x="22.6" y="191.7">iso_Valt</text>
</g>
<text font-size="1.5" fill="#0000c2" x="83.4" y="53.9">Clock rate: 100MHz(max) for fast read</text>
<g font-size="1.5" fill="#840084">
<text x="259.1" y="143.5">SER_TX_P</text>
<text x="259.1" y="138.4">SER_CLK_N</text>
<text x="259.1" y="140.9">SER_CLK_P</text>
<text x="259.1" y="148.5">SER_RX_N</text>
<text x="259.1" y="146">SER_TX_N</text>
<text x="259.1" y="151.1">SER_RX_P</text>
</g>
<g font-size="1.5" fill="#840000">
<text x="178" y="178.1">based on GateMateA1-EVB</text>
<text x="178" y="175.1">https://www.olimex.com/</text>
<text x="178" y="184.1">Sheet: /</text>
<text x="178" y="186.8">File: MillerV2.kicad_sch</text>
<text x="178" y="197">KiCad E.D.A. 10.0.8</text>
<text x="178" y="194.2">Size: A4</text>
<text x="200" y="194.2">Date: 2026-03-30</text>
<text x="263" y="197">Id: 1/5</text>
<text x="263" y="194.2">Rev: C</text>
</g>
<g font-size="1.3" fill="#840000">
<text x="35" y="12">1</text>
<text x="85" y="12">2</text>
<text x="135" y="12">3</text>
<text x="185" y="12">4</text>
<text x="235" y="12">5</text>
<text x="285" y="12">6</text>
<text x="10.3" y="36">A</text>
<text x="285.3" y="36">A</text>
<text x="10.2" y="86">B</text>
<text x="285.2" y="86">B</text>
<text x="10.2" y="136">C</text>
<text x="285.2" y="136">C</text>
<text x="10.2" y="186">D</text>
<text x="285.2" y="186">D</text>
<text x="35" y="200">1</text>
<text x="85" y="200">2</text>
<text x="135" y="200">3</text>
<text x="185" y="200">4</text>
<text x="235" y="200">5</text>
<text x="285" y="200">6</text>
</g>
<g font-size="1.3" fill="#006464">
<text x="234.3" y="23.3">+1V8</text>
<text x="250.1" y="23.1">+2V5</text>
<text x="183.6" y="29.7">+5V</text>
<text x="243" y="26.1">JP1</text>
<text x="170.4" y="35.3">VBUS</text>
<text x="193.1" y="35.3">R33</text>
<text x="202.2" y="35.3">R36</text>
<text x="170.4" y="40.3">VBUS</text>
<text x="170.4" y="37.8">VBUS</text>
<text x="188.3" y="37.3">C36</text>
<text x="192.7" y="37.3">1.5k</text>
<text x="202.3" y="37.3">1.5k</text>
<text x="216.5" y="37.3">C51</text>
<text x="241.5" y="38.6">IC1</text>
<text x="241.5" y="41.1">TUSB1106PWR</text>
<text x="170.4" y="42.9">VBUS</text>
<text x="171.5" y="48">DN1</text>
<text x="202.5" y="45.9">R37</text>
<text x="225.3" y="48">D-</text>
<text x="171.5" y="50.5">DN2</text>
<text x="202.8" y="53.3">R38</text>
<text x="203.1" y="50.2">33</text>
<text x="225.3" y="50.5">D+</text>
<text x="255.8" y="49.2">VM</text>
<text x="256" y="51.8">VP</text>
<text x="87.5" y="56.8">+1V8</text>
<text x="171.5" y="55.6">DP1</text>
<text x="171.5" y="58.1">DP2</text>
<text x="203.1" y="57.9">33</text>
<text x="225.3" y="56.8">VPU(3.3)</text>
<text x="241" y="57" transform="rotate(-90 241 57)">V_C_C_(_I_/O_)</text>
<text x="254.5" y="56.8">VMO</text>
<text x="254.7" y="54.3">VPO</text>
<text x="254.7" y="59.4">RCV</text>
<text x="82.4" y="63.2">+1V8</text>
<text x="93.3" y="61.4">R48</text>
<text x="93.4" y="65.2">10k</text>
<text x="108.9" y="63.2">#CS</text>
<text x="117.2" y="63.2">SCLK</text>
<text x="128.8" y="61.4">R62</text>
<text x="129.5" y="65">22</text>
<text x="171.5" y="63.2">CC1</text>
<text x="171.5" y="65.7">CC2</text>
<text x="208.8" y="60.1">+3.3V</text>
<text x="225.3" y="65.7">VREG(3.3)</text>
<text x="225.3" y="60.7">VCC_(5.0)</text>
<text x="250.7" y="63.2">SUSPND</text>
<text x="94.5" y="70.2">C68</text>
<text x="108.9" y="68.3">VCC SO/SIO[1]</text>
<text x="115.9" y="70.8">SIO[2]</text>
<text x="170.3" y="70.8">SBU1</text>
<text x="183.8" y="71.8">5.1k</text>
<text x="184.2" y="69.8">R80</text>
<text x="192.7" y="69.8">R8</text>
<text x="192.9" y="71.8">5.1k</text>
<text x="212.7" y="69">C45</text>
<text x="247.9" y="67">SO_FTCO_N</text>
<text x="252.3" y="69.5">SPEED</text>
<text x="108.9" y="73.4">GND</text>
<text x="115.9" y="73.4">SIO[3]</text>
<text x="170.3" y="73.4">SBU2</text>
<text x="242.3" y="74.4" transform="rotate(-90 242.3 74.4)">GND</text>
<text x="255.9" y="73.4">OE</text>
<text x="87.5" y="83.5">+1V8</text>
<text x="171.4" y="78.4">GND</text>
<text x="171.4" y="83.5">GND</text>
<text x="171.4" y="81">GND</text>
<text x="83.7" y="88.6">+1V8</text>
<text x="93.3" y="86.6">R49</text>
<text x="108.9" y="88.6">#CS</text>
<text x="117.2" y="88.6">SCLK</text>
<text x="128.8" y="86.6">R63</text>
<text x="171.4" y="86.1">GND</text>
<text x="93.4" y="90.9">10k</text>
<text x="95.8" y="95.6">C69</text>
<text x="108.9" y="93.7">VCC SO/SIO[1]</text>
<text x="129.5" y="90.4">22</text>
<text x="169.5" y="91.1">SHELL</text>
<text x="108.9" y="98.8">GND</text>
<text x="115.9" y="96.2">SIO[2]</text>
<text x="115.9" y="98.8">SIO[3]</text>
<text x="241.2" y="111.2">+2V5</text>
<text x="245.5" y="114">BANK_MISC1</text>
<text x="256.4" y="111.2">+1V8</text>
<text x="94" y="123.1">J1</text>
<text x="151" y="122.4">+2V5</text>
<text x="159.9" y="122.6">+2V5</text>
<text x="168.3" y="122.4">+2V5</text>
<text x="197.6" y="123.4">+5V</text>
<text x="113.6" y="126.9">ISO</text>
<text x="107.9" y="133.6">C63</text>
<text x="150.4" y="134.8">R45</text>
<text x="156.2" y="132.8">RED</text>
<text x="158" y="134.8">R46</text>
<text x="163.3" y="132.5">GREEN</text>
<text x="166.9" y="134.8">R51</text>
<text x="173" y="132.3">RED</text>
<text x="175.8" y="134.8">R52</text>
<text x="181.8" y="132.5">GREEN</text>
<text x="185.9" y="134.8">R60</text>
<text x="191.8" y="132.3">YELLOW</text>
<text x="196.1" y="134.8">R65</text>
<text x="201.7" y="132.5">GREEN</text>
<text x="150.1" y="140.9">2.2k</text>
<text x="157.7" y="140.9">2.2k</text>
<text x="166.6" y="140.9">2.2k</text>
<text x="175.5" y="140.9">2.2k</text>
<text x="185.7" y="140.9">2.2k</text>
<text x="195.8" y="140.9">2.2k</text>
<text x="36" y="147">+5V</text>
<text x="50.4" y="148.3">TPS22919DCK</text>
<text x="115.4" y="147">ISO</text>
<text x="50" y="153.4">IN</text>
<text x="60.4" y="153.4">OUT</text>
<text x="236.5" y="152.6">R50</text>
<text x="261.9" y="152.6">R59</text>
<text x="32.8" y="160.7">R29</text>
<text x="50" y="158.4">ON</text>
<text x="58.1" y="159.5" transform="rotate(-90 58.1 159.5)">GND</text>
<text x="60.1" y="158.4">QOD</text>
<text x="79.9" y="157.2">+2V5</text>
<text x="245.4" y="159.7">P-B-V-34-LF</text>
<text x="33.2" y="163.3">10k</text>
<text x="51.7" y="162.5">U3</text>
<text x="77.8" y="164">C39</text>
<text x="98.8" y="164.8">A1</text>
<text x="98.8" y="162.3">Vcca</text>
<text x="98.8" y="167.3">A2</text>
<text x="107.4" y="162.3">Vccb</text>
<text x="109.3" y="167.3">B2</text>
<text x="109.3" y="164.8">B1</text>
<text x="128.8" y="164">C62</text>
<text x="43.7" y="169.9">+5V</text>
<text x="52.3" y="171.1">MIC5219YM5</text>
<text x="98.8" y="169.9">A3</text>
<text x="98.8" y="172.4">A4</text>
<text x="109.3" y="172.4">B4</text>
<text x="109.3" y="169.9">B3</text>
<text x="32.8" y="179.8">R26</text>
<text x="40.5" y="179.3">C33</text>
<text x="53.6" y="175">IN</text>
<text x="53.6" y="177.5">EN</text>
<text x="59.4" y="175">OUT</text>
<text x="80.8" y="176.7">C38</text>
<text x="86.7" y="179.8">+2V5</text>
<text x="98.8" y="175">A5</text>
<text x="98.8" y="177.5">A6</text>
<text x="109.3" y="177.5">B6</text>
<text x="109.3" y="175">B5</text>
<text x="146.8" y="179.3">MH1 MH2 MH3 MH4</text>
<text x="33.2" y="182.3">10k</text>
<text x="53.5" y="184.1">U4</text>
<text x="59.4" y="181.4" transform="rotate(-90 59.4 181.4)">GND</text>
<text x="59.7" y="180">ADJ</text>
<text x="73.9" y="182.8">ToDo</text>
<text x="98.8" y="180">A7</text>
<text x="98.8" y="182.6">A8</text>
<text x="98.8" y="185.1">OE</text>
<text x="107.9" y="185.1">GND</text>
<text x="109.3" y="182.6">B8</text>
<text x="109.3" y="180">B7</text>
<text x="63.6" y="190.4">ToDo</text>
<text x="73.9" y="190.4">ToDo</text>
</g>
<g font-size="1.3" fill="#a90000">
<text x="240.6" y="27.9">1</text>
<text x="248.2" y="27.9">3</text>
<text x="177.8" y="34.2">A4</text>
<text x="245" y="31.2" transform="rotate(-90 245 31.2)">2</text>
<text x="177.7" y="39.3">B4</text>
<text x="177.7" y="36.7">B9</text>
<text x="177.8" y="41.8">A9</text>
<text x="239.9" y="40.1" transform="rotate(-90 239.9 40.1)">9</text>
<text x="177.8" y="46.9">A7</text>
<text x="220.9" y="46.9">11</text>
<text x="177.7" y="49.4">B7</text>
<text x="220.9" y="49.4">12</text>
<text x="260.3" y="53.3">13</text>
<text x="260.9" y="50.7">5</text>
<text x="260.9" y="48.2">6</text>
<text x="177.7" y="57.1">B6</text>
<text x="177.8" y="54.5">A6</text>
<text x="220.9" y="59.6">16</text>
<text x="221.5" y="55.8">1</text>
<text x="260.3" y="55.8">14</text>
<text x="260.9" y="58.3">4</text>
<text x="105.9" y="62.1">1</text>
<text x="123.7" y="64.7">5</text>
<text x="123.7" y="62.1">6</text>
<text x="177.7" y="64.7">B5</text>
<text x="177.8" y="62.1">A5</text>
<text x="220.9" y="64.7">15</text>
<text x="260.9" y="66">2</text>
<text x="260.9" y="62.1">7</text>
<text x="105.9" y="67.2">8</text>
<text x="123.7" y="67.2">2</text>
<text x="123.7" y="69.8">3</text>
<text x="177.8" y="69.8">A8</text>
<text x="260.3" y="68.5">10</text>
<text x="105.9" y="72.3">4</text>
<text x="123.7" y="72.3">7</text>
<text x="177.7" y="72.3">B8</text>
<text x="177.8" y="77.4">A1</text>
<text x="260.9" y="72.3">3</text>
<text x="177.1" y="79.9">B12</text>
<text x="177.7" y="82.5">B1</text>
<text x="241.2" y="78.2" transform="rotate(-90 241.2 78.2)">8</text>
<text x="105.9" y="87.5">1</text>
<text x="123.7" y="87.5">6</text>
<text x="177.2" y="85">A12</text>
<text x="105.9" y="92.6">8</text>
<text x="123.7" y="92.6">2</text>
<text x="123.7" y="95.2">3</text>
<text x="123.7" y="90.1">5</text>
<text x="178.3" y="90.1">0</text>
<text x="105.9" y="97.7">4</text>
<text x="123.7" y="97.7">7</text>
<text x="90.1" y="125.6">5</text>
<text x="99" y="125.6">4</text>
<text x="90.1" y="128.2">6</text>
<text x="90.1" y="130.7">7</text>
<text x="99" y="130.7">2</text>
<text x="99" y="128.2">3</text>
<text x="90.1" y="133.3">8</text>
<text x="99" y="133.3">1</text>
<text x="47.5" y="152.3">1</text>
<text x="65.3" y="152.3">6</text>
<text x="47.5" y="157.4">3</text>
<text x="65.3" y="157.4">5</text>
<text x="95.8" y="161.2">2</text>
<text x="113" y="161.2">19</text>
<text x="57.1" y="162" transform="rotate(-90 57.1 162)">2</text>
<text x="95.8" y="163.7">1</text>
<text x="95.8" y="166.3">3</text>
<text x="113" y="166.3">18</text>
<text x="113" y="163.7">20</text>
<text x="51.3" y="173.9">1</text>
<text x="64" y="173.9">5</text>
<text x="95.8" y="168.8">4</text>
<text x="95.8" y="171.4">5</text>
<text x="95.8" y="173.9">6</text>
<text x="113" y="173.9">15</text>
<text x="113" y="171.4">16</text>
<text x="113" y="168.8">17</text>
<text x="51.3" y="176.4">3</text>
<text x="64" y="179">4</text>
<text x="95.8" y="176.4">7</text>
<text x="95.8" y="179">8</text>
<text x="113" y="179">13</text>
<text x="113" y="176.4">14</text>
<text x="58.3" y="183.6" transform="rotate(-90 58.3 183.6)">2</text>
<text x="95.2" y="184.1">10</text>
<text x="95.8" y="181.5">9</text>
<text x="113" y="184.1">11</text>
<text x="113" y="181.5">12</text>
</g>
<text font-size="1.3" fill="#0000c2" x="62.1" y="184.4">.55V</text>
<g font-size="1.1" fill="#006464">
<text x="113.7" y="65.6">SI/SIO[0]</text>
<text x="113.7" y="91">SI/SIO[0]</text>
</g>
<g font-size="1" fill="#006464">
<text x="188.5" y="40.6">100n</text>
<text x="216.4" y="40.6">100n</text>
<text x="94.4" y="73.8">100n</text>
<text x="212.6" y="72.4">100n</text>
<text x="95.7" y="99.2">100n</text>
<text x="248.6" y="116.3">1</text>
<text x="248.6" y="118.9">3</text>
<text x="253.1" y="116.3">2</text>
<text x="253.1" y="118.9">4</text>
<text x="248.6" y="121.4">5</text>
<text x="248.6" y="124">7</text>
<text x="253.1" y="121.4">6</text>
<text x="253.1" y="124">8</text>
<text x="248.6" y="126.5">9</text>
<text x="248.6" y="129">11</text>
<text x="248.6" y="131.6">13</text>
<text x="252.2" y="126.5">10</text>
<text x="252.2" y="129">12</text>
<text x="252.2" y="131.6">14</text>
<text x="107.9" y="137.4">22u</text>
<text x="248.6" y="134.1">15</text>
<text x="248.6" y="136.7">17</text>
<text x="252.2" y="134.1">16</text>
<text x="252.2" y="136.7">18</text>
<text x="248.6" y="139.2">19</text>
<text x="248.6" y="141.7">21</text>
<text x="252.2" y="139.2">20</text>
<text x="252.2" y="141.7">22</text>
<text x="248.6" y="144.3">23</text>
<text x="248.6" y="146.8">25</text>
<text x="248.6" y="149.4">27</text>
<text x="252.2" y="144.3">24</text>
<text x="252.2" y="146.8">26</text>
<text x="252.2" y="149.4">28</text>
<text x="248.6" y="151.9">29</text>
<text x="248.6" y="154.4">31</text>
<text x="252.2" y="151.9">30</text>
<text x="252.2" y="154.4">32</text>
<text x="236.7" y="156.3">100R</text>
<text x="248.6" y="157">33</text>
<text x="252.2" y="157">34</text>
<text x="262.1" y="156.3">100R</text>
<text x="42.6" y="182.9">1u</text>
<text x="73.9" y="180.1">R34</text>
<text x="81" y="180.6">1u</text>
<text x="65.2" y="187.7">R32</text>
<text x="73.9" y="187.7">R35</text>
</g>
<g font-size="1" fill="#0000c2">
<text x="235.8" y="128.6" transform="rotate(-90 235.8 128.6)">2V5 Levels</text>
<text x="269.4" y="129.3" transform="rotate(-90 269.4 129.3)">1V8 Levels</text>
<text x="235.6" y="144.8" transform="rotate(-90 235.6 144.8)">2V5 Levels</text>
</g>
<g font-size="1" fill="#840084">
<text x="276.7" y="150.8" transform="rotate(-90 276.7 150.8)">LVDS Diff. Pairs</text>
<text x="278.3" y="150.8" transform="rotate(-90 278.3 150.8)">Zdiff=100 Ohms!</text>
</g>
<g font-size=".9" fill="#00f">
<text x="233.8" y="141.2" transform="rotate(-90 233.8 141.2)">Pins A1/A2/A4</text>
<text x="233.8" y="148.1" transform="rotate(-90 233.8 148.1)">Unequal</text>
</g>
<g font-size=".8" fill="#840000">
<text x="109.8" y="70">1.8V</text>
<text x="109.8" y="95.4">1.8V</text>
</g>
<text font-size=".8" fill="#006464" x="129" y="167.7">100n</text>
<text font-size=".5" fill="#006464" x="79.5" y="167.3">100n</text>
<g font-size=".4" fill="#840000">
<text x="108.6" y="70.8">(1.65V to 1.95V)</text>
<text x="108.6" y="96.2">(1.65V to 1.95V)</text>
</g>
</svg>
